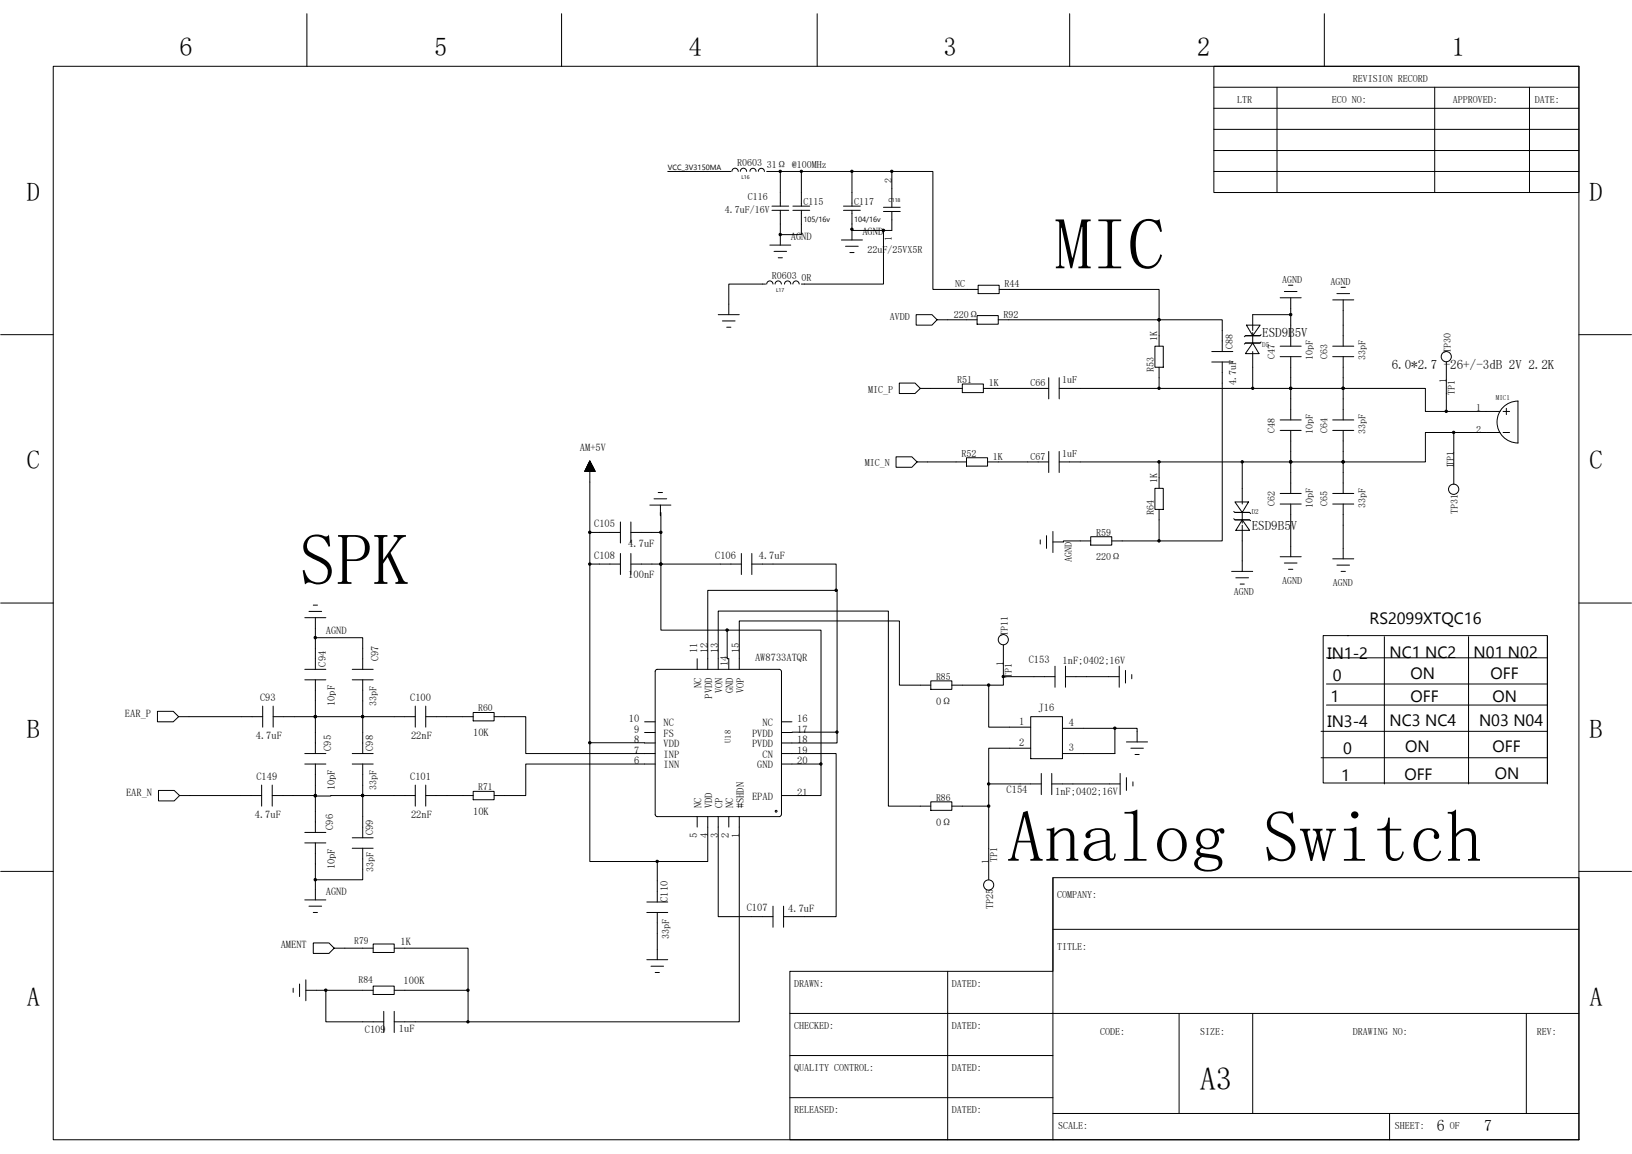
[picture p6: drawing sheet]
<svg xmlns="http://www.w3.org/2000/svg" width="297mm" height="210mm" viewBox="0 0 297 210" stroke-linecap="round" stroke-linejoin="round" font-family="sans-serif">
<g fill="none" stroke="#000" stroke-width=".18">
<path d="M9.7 12.1h277.7v195.3h-277.7zM55.9 2.5v9.6M102.2 2.5v9.6M148.7 2.5v9.6M194.7 2.5v9.6M220.9 15.9h66.5M220.9 19.7h66.5M220.9 12.1h66.5v22.9h-66.5zM232.4 15.9v19.1M241 2.5v9.6M261.1 15.9v19.1M278.4 15.9v19.1"/>
<path d="M133 31.2h-11.5M133.2 31.2a.57 .57 0 0 1 .6-.6 .57 .57 0 0 1 .6 .6M134.7 31.2a.57 .57 0 0 1 .6-.6 .57 .57 0 0 1 .6 .6M136.5 31.2a.55 .55 0 0 1 .6-.6 .55 .55 0 0 1 .5 .6M138 31.2a.55 .55 0 0 1 .6-.6 .55 .55 0 0 1 .5 .6M139.5 31.2h2.5M140.5 37.5h3M140.5 38.3h3M142 31.2h3.9v6.3M142 31.2v6.3M142 38.3v6.3M144.3 37.5h3.1"/>
<path d="M144.3 38.3h3.1M145.9 31.2h9.2M145.9 38.3v4.4h-3.9M153.5 37.5h3.1M153.5 38.3h3.1M155.1 31.2h7.2v6.5M155.1 31.2v6.3M155.1 38.3v3.4M160.8 37.7h3M160.8 38.5h3M162.3 31.2h7.5v21.5h8.2M162.3 38.5v3.4h-1.5"/>
<path d="M220.9 23.5h66.5M220.9 27.4h66.5M220.9 31.2h66.5M130.7 57.3h3.9M131.5 58.4h2.3M132.3 59.5h.7M139.3 51.7h-6.7v5.6M139.5 51.7a.57 .57 0 0 1 .6-.6 .57 .57 0 0 1 .6 .6M140.1 44.6h3.8M140.9 45.7h2.3M141.1 51.7a.57 .57 0 0 1 .5-.6 .57 .57 0 0 1 .6 .6M141.6 46.9h.8"/>
<path d="M142.8 51.7a.57 .57 0 0 1 .6-.6 .57 .57 0 0 1 .5 .6M144.3 51.7a.57 .57 0 0 1 .6-.6 .57 .57 0 0 1 .6 .6M153.1 43.7h3.9M153.9 44.8h2.3M154.7 46h.7M155.1 41.7v2M155.1 41.7v.2h5.7v9.8h-14.9M155.1 41.7h.1M170.6 58.2l-1-.9h-2.9v1.9h2.9l1-1h7.2M177.8 57.4h3.9v1.6h-3.9zM178 51.9h3.9v1.5h-3.9zM181.7 58.2h29.3"/>
<path d="M181.9 52.7h29.1v5.5M211 58.2h11.5v5.8M211 58.2v4.8M226.9 59.2h2.5l-1.4 1.9zM233 54.2h3.8M233.8 53h2.3M234.5 51.9h.8M234.9 54.2v3.1h-6.9v2.8M234.9 57.3v5.7M242.6 54.6h3.8M243.3 53.4h2.3M244.1 52.3h.8"/>
<path d="M244.5 54.6v8.4M.1 60.9h9.6M167.5 70.7l-1-1h-2.8v1.9h2.8l1-.9h7.7M175.2 69.9h3.8v1.5h-3.8zM179 70.7h11.9M190.9 68.7v3.9M192.8 68.7v3.9M210.2 63h1.5v3.8h-1.5zM211 66.8v3.9h-18.2M220.6 65.9h3.8M220.6 64h3.8M222.5 65.9v32.5h-11.5v-5.7"/>
<path d="M226.7 62.4h2.7M226.7 61.1h2.7M228 62.4l1.1 1.9h-2.4zM228 64v6.7h-17M228 60.5v1.9M228 70.7h6.9M229.5 60.9l-.1 .2h-2.7l-.2 .2M229.5 62.2l-.1 .2h-2.7l-.2 .2M233 64.9h3.8M233 63h3.8M233 78.3h3.8M233 76.4h3.8"/>
<path d="M234.9 70.7h.1M234.9 64.9v5.8M234.9 78.3v11.5M242.6 64.9h3.8M242.6 63h3.8M242.6 78.3h3.8M242.6 76.4h3.8M244.5 78.3v5.8M244.5 64.9v5.8M244.5 70.7v5.7M244.5 70.7h-9.6v5.7M263.2 65.9v9h-3.8v-4.2h-14.9"/>
<path d="M273 78.7h-8.4M273 74.9h-9.8M273.6 78.7h1.2M273.6 74.9h1.2M274.2 74.3v1.1M276.3 73a3.8 3.8 0 0 0-3.8 3.8 3.8 3.8 0 0 0 3.8 3.8M276.3 73v7.6M287.4 60.9h9.5M106.4 85.7v.1M106.4 85.7l1.9 .1M106.5 85.7h1.7M106.5 85.5v.3"/>
<path d="M106.5 85.6h1.7M106.6 85.5h1.6M106.6 85.4v.4M106.6 85.4h1.5M106.7 85.4h1.4M106.7 85.2v.6M106.7 85.3h1.4M106.7 85.2h1.3M106.7 85v.8M106.8 85h1.1M106.8 84.9v.9M106.8 85h1.1v.8"/>
<path d="M106.9 84.9h1M106.9 84.8h.9v1M107 84.6v1.2M107 84.7h.7M107 84.6h.7M107.1 84.4v1.4M107.1 84.5h.6v1.3M107.1 84.4h.5M107.1 84.3v1.5M107.1 84.3h.5M107.2 84.3h.4M107.2 84.1v1.7"/>
<path d="M107.2 84.2h.3v1.6M107.2 84.1h.3M107.3 83.9v1.9M107.3 84.1h.1v1.7M107.3 84h.1M107.4 83.9v1.9M107.4 83.9h.1M107.4 83.9l.9 1.9h-1.9l1-1.9v18.7M107.6 84.3v1.5M107.7 84.6v1.2M107.8 84.7h-.8l-.1 1.1M108 85.1v.7"/>
<path d="M108.1 85.2v.6M108.1 85.4v.4M108.2 85.6v.2M112.9 95v3.8M112.9 96.9h-5.5M114.8 95v3.8M118.3 91.9h3.8M119 90.8h2.3M119.8 89.6h.8M120.2 91.9l.1 5h-5.5M120.3 96.9v5.7h14.6M166.9 84.1l-.9-1h-2.9v1.9h2.9l.9-.9h9"/>
<path d="M175.9 83.3h3.8v1.5h-3.8zM179.7 84.1h11.2M189.3 98.2v.8M190.5 97.5v2.3M190.9 82.1v3.9M191.6 96.7v3.8M192.8 84.1h18.2M192.8 82.1v3.9M198.5 97.7h3.8v1.5h-3.8zM198.5 98.4h-5v.2h-1.9M202.3 98.4h8.7M210.2 88.9h1.5v3.8h-1.5z"/>
<path d="M211 84.1h15.1v7.6M211 84.1v4.8M224.6 94.4l.2 .2h2.6l.2 .2M224.6 93.1l.2 .1h2.6l.2 .3M224.8 93.2h2.6M224.8 94.6h2.6M224.8 91.3h2.4l-1.1 1.9zM226.1 94.6l1.3 1.9h-2.5zM226.1 93.2v2M226.1 95.6v8.4M233 91.7h3.8M233 89.8h3.8"/>
<path d="M234.9 91.7v9.6M242.6 91.7h3.8M242.6 89.8h3.8M244.5 91.7v10M244.5 84.1h14.9v-5.4h5.2v9.4M244.5 84.1h-18.4M244.5 84.1v5.7M.1 109.7h9.6M55.5 112.4h3.8M56.2 111.3h2.3M57 110.1h.8M57.4 112.4v3.6h8.6v5.8"/>
<path d="M57.4 116v5.8M112.9 100.7v3.8M112.9 102.6h-5.5v32.5M114.8 102.6h5.5v12.1h12.1M114.8 100.7v3.8M126.9 119.9v1.9M132.4 114.7v5.2h.2v1.9M132.4 114.7h17v24.3h-7.2M134.9 100.7v3.8M136.8 102.6h15.4v4.8h.2v25.8M136.8 100.7v3.8M152.2 107.4h-23.4v14.4"/>
<path d="M182.6 117.4v5.7M224.2 104h3.8M224.9 105.1h2.3M225.7 106.3h.8M233 101.3h3.8M233.8 102.4h2.3M234.5 103.6h.8M241.4 119.7h40.2M242.6 101.7h3.8M243.3 102.8h2.3M244.1 104h.8M245.3 115.7h36.3v26.8h-40.8v-26.8h4.6"/>
<path d="M252 115.8v26.8M267.3 115.8v26.8M281.6 115.8v26.8M287.4 109.7h9.5M32.5 130.4l-1-1h-2.8v1.9h2.8l1-.9h15.3M47.8 128.5v3.8M49.7 130.4h7.7M49.7 128.5v3.8M55.5 137.1h3.8M55.5 123.7h3.8M55.5 121.8h3.8M55.5 139h3.8"/>
<path d="M57.4 130.4h.1M57.4 123.7v6.7M57.4 139v5.8M64.1 137.1h3.8M64.1 123.7h3.8M64.1 121.8h3.8M64.1 139h3.8M66 123.7v6.7h-8.6v6.7M66 139v5.8M75.6 130.4h-9.6v6.7M75.6 128.5v3.8M77.5 130.4h8.6"/>
<path d="M77.5 128.5v3.8M86.1 129.6h3.8v1.6h-3.8zM89.9 130.4h5.8v6.7h23.5M107.4 135.1l11.8 .1M107.4 135.1v21.7h12.2M117.3 133.3h1.9M117.3 131.3h1.9M119.2 139h-23.5v5.8h-5.8M130.7 121.8v-10.6h31v35.5h7.7M134.6 121.8v-8.8h29.1v11.7h5.7M142.2 122.2v-.2l-.4-.2h-22.2h-.2l-.2 .4 .1 26.2 .3 .2h22.2l.4-.4M142.2 122.2v26"/>
<path d="M142.2 137.1h10v29.7h-9.6M142.2 131.3h1.9M149.4 139v5.8h-7.2M152.4 133.2v2h-10.2M152.4 133.2l-10.2 .1M169.4 123.9h3.8v1.5h-3.8zM173.2 124.7h6.8M180 124.7v7.6h7.6M182.6 123.1h.1M187.6 130.4h5.8v7.6h-5.8zM187.6 136.1h-7.6v6.5M192 121.2v3.9"/>
<path d="M192 123.1h-9.4v1.6h-2.6M193.4 132.5h9.5M193.9 121.2v3.9M203.7 123.1h-9.8M203.7 121.2v3.9M204.8 122v2.3M205 135h3.9M205.8 136.1h2.3M206 122.7v.8M206.6 137.3h.7M207 135v-2.5h-4.1v4.6h-9.5M240.5 133.1h41.1"/>
<path d="M240.5 137.9h41.1M241.4 124.5h40.2M241.4 128.3h40.2M.1 158.6h9.6M32.7 144.8l-1-1h-2.9v1.9h2.9l1-.9h14.9M47.6 142.9v3.8M49.5 144.8h7.9M49.5 142.9v3.8M55.5 153.4h3.8M55.5 151.5h3.8M57.4 153.4v6.7M64.1 154.3h3.8"/>
<path d="M64.1 152.4h3.8M66 144.8v7.6M66 144.8h-8.6v6.7M66 154.3v5.8h-8.6v3.6M75.6 144.8h-9.6M75.6 142.9v3.8M77.5 142.9v3.8M77.5 144.8h8.6M86.1 144h3.8v1.5h-3.8zM126.9 148.6v1.9M128.8 148.6v8.2h-9.2v7.3M130.7 148.6v18.2h10"/>
<path d="M132.6 148.6v1.9M134.6 148.6v37.3h-49.4M169.4 145.9h3.8v1.5h-3.8zM173.2 146.7h6.8v13.4M189.5 140.7v3.9M189.5 142.6h-9.5v4.1M191.4 140.7v3.9M191.6 159.7v47.7M203.9 142.6h-12.5M203.9 140.7v3.9M205 141.5v2.3M206.2 142.3v.7"/>
<path d="M287.4 158.6h9.5M53.4 179.8v.8M54.5 179v2.3M55.5 163.7h3.8M55.7 178.3v3.8M56.2 164.9h2.3M57 166h.8M60.8 172.5l-.9-.9h-2.9v1.9h2.9l.9-1h7.1M67.9 171.8h3.9v1.5h-3.9zM67.9 179.4h3.9v1.6h-3.9zM71.8 172.5h13.4v7.7M117.7 174.6h3.8"/>
<path d="M117.7 166h3.8M117.7 164.1h3.8M118.5 175.8h2.3M119.2 177h.8M119.6 166v8.6M140.7 164.9v3.8M142.6 164.9v3.8M143.8 176.7h47.8v-17h95.8v47.7h-143.6zM172.5 176.7v30.7M191.6 169.1h95.8M55.7 180.2h3.6M67.9 180.2h-8.6v5.7h10.5"/>
<path d="M69.8 184v3.9M71.8 180.2h13.4v5.7M71.8 185.9h13.4M71.8 184v3.9M143.8 192.1h47.8M143.8 199.7h47.8M143.8 184.4h143.6M214.6 184.4v18.2M228 184.4v18.2M277.8 184.4v18.2M191.6 202.6h95.8M252.9 202.6v4.8"/>
<circle cx="263.2" cy="64.9" r=".93"/>
<circle cx="264.6" cy="89" r=".93"/>
<circle cx="182.6" cy="116.4" r=".93"/>
<circle cx="141.3" cy="147.6" r=".17"/>
<circle cx="179.9" cy="161" r=".93"/>
</g>
<g fill="#000" stroke="#000" stroke-width=".18">
<path d="M141.9 31h.3v.3h-.3z" fill-rule="evenodd"/>
<path d="M154.9 31h.3v.3h-.3z" fill-rule="evenodd"/>
<path d="M162.1 31h.4v.3h-.4z" fill-rule="evenodd"/>
<path d="M154.9 41.6h.3v.3h-.3z" fill-rule="evenodd"/>
<path d="M210.8 58h.3v.3h-.3z" fill-rule="evenodd"/>
<path d="M210.8 58h.3v.3h-.3z" fill-rule="evenodd"/>
<path d="M210.8 70.5h.3v.3h-.3z" fill-rule="evenodd"/>
<path d="M234.8 70.5h.3v.3h-.3z" fill-rule="evenodd"/>
<path d="M234.8 70.5h.3v.3h-.3z" fill-rule="evenodd"/>
<path d="M244.3 70.5h.3v.3h-.3z" fill-rule="evenodd"/>
<path d="M244.3 70.5h.3v.3h-.3z" fill-rule="evenodd"/>
<path d="M263.1 74.7h.3v.3h-.3z" fill-rule="evenodd"/>
<path d="M264.4 78.5h.3v.3h-.3z" fill-rule="evenodd"/>
<path d="M225.9 83.9h.3v.3h-.3z" fill-rule="evenodd"/>
<path d="M107.2 102.5h.3v.3h-.3z" fill-rule="evenodd"/>
<path d="M120.1 102.5h.3v.3h-.3z" fill-rule="evenodd"/>
<path d="M120.1 102.5h.3v.3h-.3z" fill-rule="evenodd"/>
<path d="M152 107.2h.3v.4h-.3z" fill-rule="evenodd"/>
<path d="M65.8 130.2h.3v.4h-.3z" fill-rule="evenodd"/>
<path d="M65.8 130.2h.3v.4h-.3z" fill-rule="evenodd"/>
<path d="M107.2 135h.3v.3h-.3z" fill-rule="evenodd"/>
<path d="M149.3 138.8h.3v.4h-.3z" fill-rule="evenodd"/>
<path d="M152.2 133h.3v.4h-.3z" fill-rule="evenodd"/>
<path d="M182.4 123h.4v.3h-.4z" fill-rule="evenodd"/>
<path d="M202.7 132.3h.4v.3h-.4z" fill-rule="evenodd"/>
<path d="M57.2 144.7h.3v.3h-.3z" fill-rule="evenodd"/>
<path d="M65.8 144.6h.3v.3h-.3z" fill-rule="evenodd"/>
<path d="M65.8 144.6h.3v.3h-.3z" fill-rule="evenodd"/>
<path d="M119.5 156.6h.3v.3h-.3z" fill-rule="evenodd"/>
<path d="M179.8 142.5h.3v.3h-.3z" fill-rule="evenodd"/>
<path d="M85 180h.3v.3h-.3z" fill-rule="evenodd"/>
<circle cx="145.9" cy="31.2" r=".21"/>
<circle cx="142" cy="42.7" r=".22"/>
<circle cx="160.8" cy="41.9" r=".22"/>
<circle cx="234.9" cy="57.2" r=".22"/>
<circle cx="228" cy="70.7" r=".21"/>
<circle cx="107.3" cy="96.9" r=".22"/>
<circle cx="120.3" cy="96.9" r=".22"/>
<circle cx="211" cy="98.4" r=".22"/>
<circle cx="211" cy="84" r=".22"/>
<circle cx="234.9" cy="84" r=".22"/>
<circle cx="244.5" cy="84" r=".22"/>
<circle cx="57.4" cy="116" r=".22"/>
<circle cx="132.3" cy="114.7" r=".22"/>
<circle cx="57.4" cy="130.4" r=".22"/>
<circle cx="179.9" cy="124.7" r=".22"/>
<circle cx="57.4" cy="144.7" r=".22"/>
<circle cx="179.9" cy="146.7" r=".22"/>
<circle cx="57.4" cy="160.1" r=".22"/>
<circle cx="59.3" cy="180.2" r=".22"/>
<circle cx="85.2" cy="185.9" r=".21"/>
</g>
<g font-size="13.3">
<text x="192" y="49">MIC</text>
<text x="54.5" y="106.4">SPK</text>
<text x="183.4" y="156.8">Analog Switch</text>
</g>
<text font-size="5.8" x="218.4" y="198.4">A3</text>
<g font-size="4.8">
<text x="32.7" y="10.1">6</text>
<text x="79" y="10.1">5</text>
<text x="125.4" y="10.1">4</text>
<text x="171.7" y="10.1">3</text>
<text x="217.9" y="10.1">2</text>
<text x="264.2" y="10.1">1</text>
<text x="4.9" y="36.6">D</text>
<text x="289.3" y="36.6">D</text>
<text x="4.9" y="85.4">C</text>
<text x="289.3" y="85.4">C</text>
<text x="4.9" y="134.2">B</text>
<text x="289.3" y="134.2">B</text>
<text x="4.9" y="183.1">A</text>
<text x="289.3" y="183.1">A</text>
</g>
<g font-size="3">
<text x="249.3" y="113.5">RS2099XTQC16</text>
<text x="241.6" y="119.9">IN1-2</text>
<text x="252.9" y="119.7">NC1 NC2</text>
<text x="268.2" y="119.7">N01 N02</text>
<text x="242.6" y="123.9">0</text>
<text x="256.7" y="123.5">ON</text>
<text x="271.3" y="123.5">OFF</text>
<text x="242.2" y="127.7">1</text>
<text x="256.7" y="127.7">OFF</text>
<text x="271.7" y="127.7">ON</text>
<text x="241.6" y="132.3">IN3-4</text>
<text x="244.5" y="137.3">0</text>
<text x="252.9" y="132.1">NC3 NC4</text>
<text x="255.8" y="136.9">ON</text>
<text x="269.2" y="132.1">N03 N04</text>
<text x="271.7" y="136.9">OFF</text>
<text x="244.1" y="142.1">1</text>
<text x="255.6" y="141.9">OFF</text>
<text x="272.1" y="141.7">ON</text>
</g>
<g font-size="2.9">
<text x="261.5" y="205.8">6</text>
<text x="270.1" y="205.8">7</text>
</g>
<g font-size="2.4">
<text x="229.7" y="61.3">ESD9B5V</text>
<text x="253.3" y="67.2">6.0*2.7 -26+/-3dB 2V 2.2K</text>
<text x="227.8" y="96.4">ESD9B5V</text>
</g>
<g font-size="1.9">
<text x="143.9" y="43.7">AGND</text>
<text x="157" y="42.7">AGND</text>
<text x="105.6" y="82.1">AM+5V</text>
<text x="108.1" y="95.9">C105</text>
<text x="108.1" y="101.7">C108</text>
<text x="114.4" y="99.5">4.7uF</text>
<text x="130.2" y="101.7">C106</text>
<text x="138.1" y="101.8">4.7uF</text>
<text x="114.4" y="105.2">100nF</text>
<text x="59.3" y="115.3">AGND</text>
<text x="126.9" y="118.9" transform="rotate(-90 126.9 118.9)">11</text>
<text x="128.8" y="118.9" transform="rotate(-90 128.8 118.9)">12</text>
<text x="130.7" y="118.9" transform="rotate(-90 130.7 118.9)">13</text>
<text x="134.6" y="118.9" transform="rotate(-90 134.6 118.9)">15</text>
<text x="59.3" y="121.3" transform="rotate(-90 59.3 121.3)">C94</text>
<text x="68.9" y="120.3" transform="rotate(-90 68.9 120.3)">C97</text>
<text x="127.7" y="125.2" transform="rotate(-90 127.7 125.2)">NC</text>
<text x="132.5" y="121.2" transform="rotate(-90 132.5 121.2)">14</text>
<text x="137.4" y="120.4">AW8733ATQR</text>
<text x="187.2" y="120.6">C153</text>
<text x="193.4" y="120.7">1nF;0402;16V</text>
<text x="22.8" y="130.4">EAR_P</text>
<text x="47.3" y="127.5">C93</text>
<text x="60.9" y="128.5" transform="rotate(-90 60.9 128.5)">10pF</text>
<text x="74.7" y="127.5">C100</text>
<text x="114.5" y="131.3">10</text>
<text x="129.6" y="127.1" transform="rotate(-90 129.6 127.1)">PVDD</text>
<text x="131.5" y="126.2" transform="rotate(-90 131.5 126.2)">VON</text>
<text x="133.5" y="126.2" transform="rotate(-90 133.5 126.2)">GND</text>
<text x="135.4" y="126.2" transform="rotate(-90 135.4 126.2)">VOP</text>
<text x="145.1" y="131.3">16</text>
<text x="170.4" y="128.2">0Ω</text>
<text x="185.5" y="131.9">1</text>
<text x="189" y="129.4">J16</text>
<text x="46.6" y="134.5">4.7uF</text>
<text x="60.3" y="136.6" transform="rotate(-90 60.3 136.6)">C95</text>
<text x="67.9" y="136.6" transform="rotate(-90 67.9 136.6)">C98</text>
<text x="74.8" y="134.5">22nF</text>
<text x="86.1" y="133.9">10K</text>
<text x="115.4" y="137.1">7</text>
<text x="115.4" y="135.2">8</text>
<text x="115.4" y="133.3">9</text>
<text x="120.8" y="137.9">INP</text>
<text x="120.8" y="136">VDD</text>
<text x="120.8" y="134.1">FS</text>
<text x="120.8" y="132.1">NC</text>
<text x="136.9" y="134.1">PVDD</text>
<text x="136.9" y="136">PVDD</text>
<text x="138.8" y="132.1">NC</text>
<text x="138.8" y="137.9">CN</text>
<text x="145.1" y="133.3">17</text>
<text x="145.1" y="135.2">18</text>
<text x="145.1" y="137.1">19</text>
<text x="185.5" y="135.8">2</text>
<text x="194.5" y="136.7">3</text>
<text x="194.5" y="132.1">4</text>
<text x="46.7" y="141.9">C149</text>
<text x="60.9" y="143.8" transform="rotate(-90 60.9 143.8)">10pF</text>
<text x="74.7" y="141.9">C101</text>
<text x="115.4" y="139">6</text>
<text x="120.8" y="139.8">INN</text>
<text x="137.8" y="139.8">GND</text>
<text x="145.1" y="139">20</text>
<text x="22.9" y="144.8">EAR_N</text>
<text x="46.4" y="148.9">4.7uF</text>
<text x="74.8" y="148.9">22nF</text>
<text x="86.1" y="148.3">10K</text>
<text x="127.7" y="147.1" transform="rotate(-90 127.7 147.1)">NC</text>
<text x="129.6" y="147.1" transform="rotate(-90 129.6 147.1)">VDD</text>
<text x="131.5" y="147.1" transform="rotate(-90 131.5 147.1)">CP</text>
<text x="133.5" y="147.1" transform="rotate(-90 133.5 147.1)">NC</text>
<text x="135.4" y="147.1" transform="rotate(-90 135.4 147.1)">#SHDN</text>
<text x="136.9" y="145.6">EPAD</text>
<text x="145.1" y="144.8">21</text>
<text x="183.2" y="144.4">C154</text>
<text x="192" y="144.7">1nF;0402;16V</text>
<text x="60.6" y="151" transform="rotate(-90 60.6 151)">C96</text>
<text x="67.9" y="151.9" transform="rotate(-90 67.9 151.9)">C99</text>
<text x="126.9" y="152.4" transform="rotate(-90 126.9 152.4)">5</text>
<text x="128.8" y="152.4" transform="rotate(-90 128.8 152.4)">4</text>
<text x="130.7" y="152.4" transform="rotate(-90 130.7 152.4)">3</text>
<text x="132.6" y="152.4" transform="rotate(-90 132.6 152.4)">2</text>
<text x="134.6" y="152.4" transform="rotate(-90 134.6 152.4)">1</text>
<text x="170.4" y="150.2">0Ω</text>
<text x="60.9" y="158.2" transform="rotate(-90 60.9 158.2)">10pF</text>
<text x="59.3" y="162.8">AGND</text>
<text x="121.5" y="164.1" transform="rotate(-90 121.5 164.1)">C110</text>
<text x="135.9" y="165.8">C107</text>
<text x="143.5" y="165.9">4.7uF</text>
<text x="51.1" y="172.5">AMENT</text>
<text x="72.9" y="171.9">1K</text>
<text x="73.5" y="179.1">100K</text>
<text x="66.4" y="188">C109</text>
<text x="72.6" y="187.8">1uF</text>
</g>
<g font-size="1.8">
<text x="246.2" y="14.9">REVISION RECORD</text>
<text x="225.1" y="18.8">LTR</text>
<text x="242.4" y="18.8">ECO NO:</text>
<text x="264.4" y="18.8">APPROVED:</text>
<text x="279.4" y="18.8">DATE:</text>
<text x="134.2" y="30.3">R0603</text>
<text x="139.5" y="30.6">31Ω @100MHz</text>
<text x="162.3" y="33.3" transform="rotate(-90 162.3 33.3)">2</text>
<text x="131.9" y="38.7">4.7uF/16V</text>
<text x="136.1" y="36.4">C116</text>
<text x="146.2" y="37.3">C115</text>
<text x="155.4" y="37.3">C117</text>
<text x="157.9" y="46">22uF/25VX5R</text>
<text x="162.3" y="43.8" transform="rotate(-90 162.3 43.8)">1</text>
<text x="140.5" y="50.8">R0603</text>
<text x="145.9" y="51.1">0R</text>
<text x="173.8" y="52.3">NC</text>
<text x="182.8" y="52.3">R44</text>
<text x="233.4" y="51.5">AGND</text>
<text x="242.2" y="51.9">AGND</text>
<text x="161.9" y="58.2">AVDD</text>
<text x="173.6" y="57.8">220Ω</text>
<text x="182.6" y="57.8">R92</text>
<text x="210.6" y="62" transform="rotate(-90 210.6 62)">1K</text>
<text x="224.4" y="63.4" transform="rotate(-90 224.4 63.4)">C88</text>
<text x="232" y="65.3" transform="rotate(-90 232 65.3)">C47</text>
<text x="239" y="65.6" transform="rotate(-90 239 65.6)">10pF</text>
<text x="241.6" y="65.3" transform="rotate(-90 241.6 65.3)">C63</text>
<text x="248.5" y="65.6" transform="rotate(-90 248.5 65.6)">33pF</text>
<text x="264.1" y="64.2" transform="rotate(-90 264.1 64.2)">TP30</text>
<text x="158" y="71.4">MIC_P</text>
<text x="174.2" y="69.7">R51</text>
<text x="180" y="70.3">1K</text>
<text x="187.6" y="70.3">C66</text>
<text x="193.3" y="69.7">1uF</text>
<text x="210" y="67.8" transform="rotate(-90 210 67.8)">R53</text>
<text x="225" y="70.1" transform="rotate(-90 225 70.1)">4.7uF</text>
<text x="263.2" y="69.6" transform="rotate(-90 263.2 69.6)">1</text>
<text x="264.8" y="71.8" transform="rotate(-90 264.8 71.8)">TP1</text>
<text x="268.7" y="74.9">1</text>
<text x="175" y="83.1">R52</text>
<text x="180.7" y="83.7">1K</text>
<text x="187.6" y="83.7">C67</text>
<text x="193.3" y="83.1">1uF</text>
<text x="232" y="78.7" transform="rotate(-90 232 78.7)">C48</text>
<text x="239" y="79" transform="rotate(-90 239 79)">10pF</text>
<text x="241.6" y="78.7" transform="rotate(-90 241.6 78.7)">C64</text>
<text x="248.5" y="79" transform="rotate(-90 248.5 79)">33pF</text>
<text x="268.7" y="78.7">2</text>
<text x="157.4" y="84.8">MIC_N</text>
<text x="210.6" y="87.9" transform="rotate(-90 210.6 87.9)">1K</text>
<text x="264.6" y="85.2" transform="rotate(-90 264.6 85.2)">1TP1</text>
<text x="210" y="93.6" transform="rotate(-90 210 93.6)">R64</text>
<text x="232" y="92.1" transform="rotate(-90 232 92.1)">C62</text>
<text x="239" y="92.4" transform="rotate(-90 239 92.4)">10pF</text>
<text x="241.6" y="92.1" transform="rotate(-90 241.6 92.1)">C65</text>
<text x="248.5" y="92.4" transform="rotate(-90 248.5 92.4)">33pF</text>
<text x="265.4" y="93.5" transform="rotate(-90 265.4 93.5)">TP31</text>
<text x="199.5" y="97.5">R59</text>
<text x="199.5" y="101.9">220Ω</text>
<text x="195.1" y="102.3" transform="rotate(-90 195.1 102.3)">AGND</text>
<text x="233.4" y="106.3">AGND</text>
<text x="242.6" y="106.7">AGND</text>
<text x="224.6" y="108.2">AGND</text>
<text x="183.4" y="115.7" transform="rotate(-90 183.4 115.7)">TP11</text>
<text x="170.4" y="123.7">R85</text>
<text x="182.6" y="121.2" transform="rotate(-90 182.6 121.2)">1</text>
<text x="184.2" y="123.4" transform="rotate(-90 184.2 123.4)">TP1</text>
<text x="68.5" y="128.4" transform="rotate(-90 68.5 128.4)">33pF</text>
<text x="87.1" y="129.4">R60</text>
<text x="68.5" y="143.7" transform="rotate(-90 68.5 143.7)">33pF</text>
<text x="87.1" y="143.8">R71</text>
<text x="170.4" y="145.7">R86</text>
<text x="68" y="158.6" transform="rotate(-90 68 158.6)">33pF</text>
<text x="180" y="157.2" transform="rotate(-90 180 157.2)">1</text>
<text x="181.5" y="156.8" transform="rotate(-90 181.5 156.8)">TP1</text>
<text x="180.8" y="165.4" transform="rotate(-90 180.8 165.4)">TP25</text>
<text x="192.4" y="163.4">COMPANY:</text>
<text x="64.5" y="171.8">R79</text>
<text x="121.8" y="170.9" transform="rotate(-90 121.8 170.9)">33pF</text>
<text x="192.4" y="172.9">TITLE:</text>
<text x="65.3" y="178.9">R84</text>
<text x="144.5" y="179.6">DRAWN:</text>
<text x="173.2" y="179.6">DATED:</text>
<text x="144.5" y="187.3">CHECKED:</text>
<text x="173.2" y="187.3">DATED:</text>
<text x="200.3" y="188.3">CODE:</text>
<text x="218.4" y="188.3">SIZE:</text>
<text x="246.2" y="188.3">DRAWING NO:</text>
<text x="279.7" y="188.3">REV:</text>
<text x="144.5" y="194.9">QUALITY CONTROL:</text>
<text x="173.2" y="194.9">DATED:</text>
<text x="144.5" y="202.6">RELEASED:</text>
<text x="173.2" y="202.6">DATED:</text>
<text x="192.6" y="205.5">SCALE:</text>
<text x="253.9" y="205.5">SHEET:</text>
<text x="263.9" y="205.5">OF</text>
</g>
<text font-size="1.5" x="133" y="135.2" transform="rotate(-90 133 135.2)">U18</text>
<g font-size="1.4">
<text x="121.5" y="31">VCC_3V3150MA</text>
<text x="146.2" y="40.4">105/16v</text>
<text x="155.4" y="40.4">104/16v</text>
</g>
<g font-size="1.3">
<text x="229.7" y="63.2">D5</text>
<text x="272.3" y="72.7">MIC1</text>
<text x="227.8" y="93.6">D2</text>
</g>
<g font-size="1">
<text x="134.9" y="32.5">L16</text>
<text x="161.7" y="36.7">C118</text>
<text x="141.3" y="53">L17</text>
</g>
</svg>
